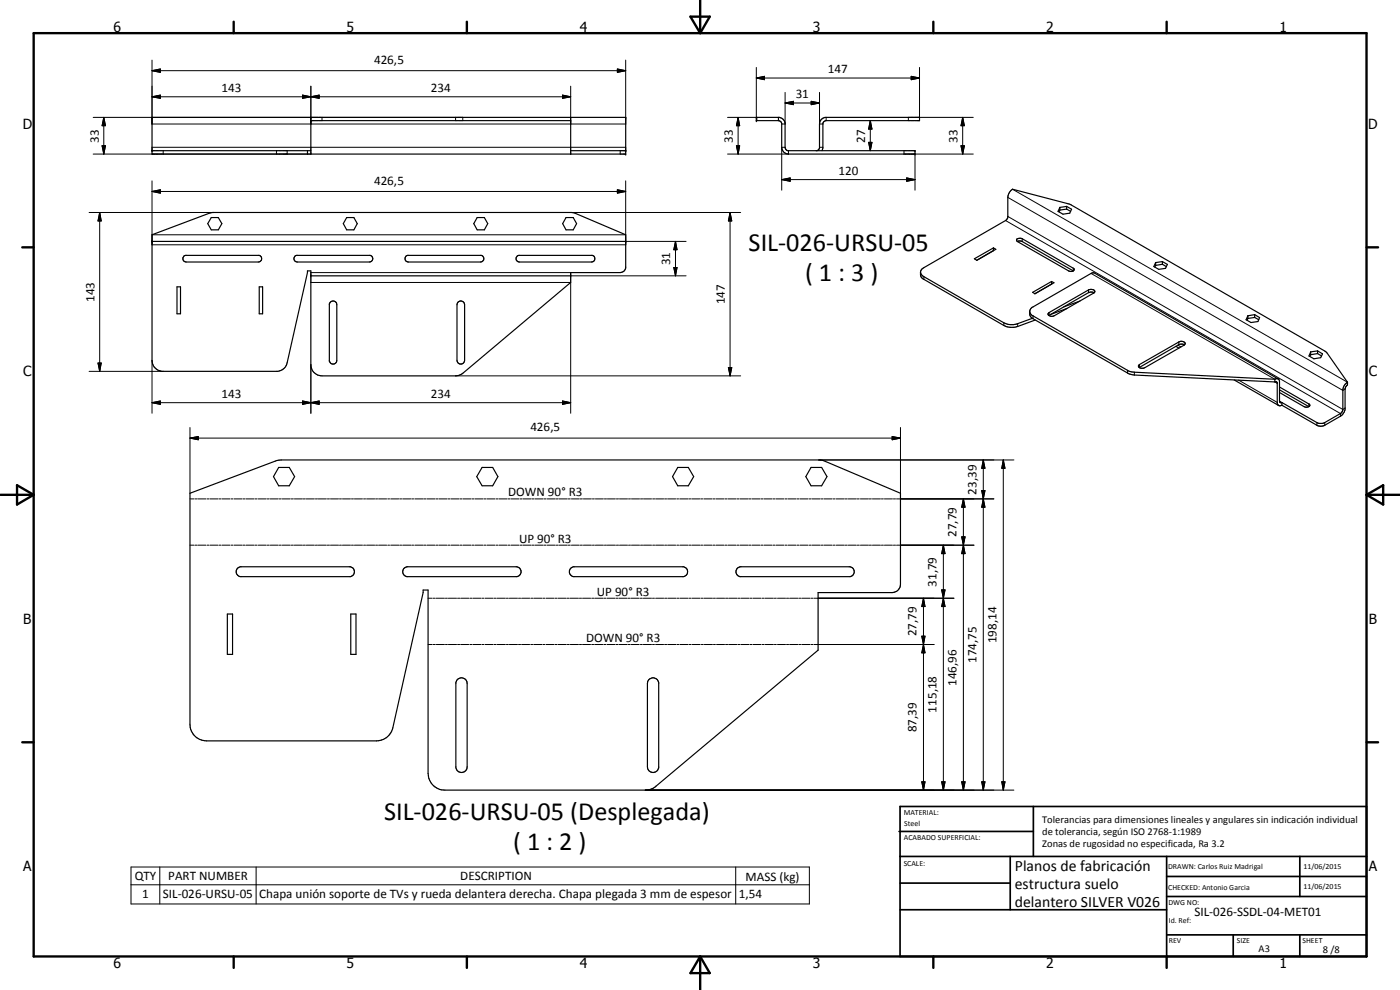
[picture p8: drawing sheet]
<svg xmlns="http://www.w3.org/2000/svg" width="420mm" height="297mm" viewBox="0 0 420 297" stroke-linecap="round" stroke-linejoin="round" font-family="sans-serif">
<g fill="none" stroke="#000" stroke-width=".35">
<path d="M45.6 35.2h142.2v11h-142.2zM93.3 35.2v11M93.3 36.2h78M171.3 35.2v11M227 35.2h7l1.2 .7 .4 1v7.3l.2 .6 .6 .4h38.2v1h-38a2.07 2.07 0 0 1-2-2v-7.2l-.2-.4-.8-.4h-6.6zM233.6 35.2v1M45.6 45.2h47.7M92.3 45.2v1M171.3 45.2h16.5M245.2 45.2l.7-.8v-7.2a2.07 2.07 0 0 1 1.7-2h28.4v1h-28.3l-.7 .8v7.2l-.3 1M45.6 70.4l17.1-6.4 1.2-.2h107.5l1.4 .3 15 6.3v10a1.68 1.68 0 0 1-1.7 1.4h-14.8v3l-32.4 27.2-1 .6-1.2 .2h-40.1a3.4 3.4 0 0 1-3.3-2.9v-28.6h-1l-6.1 27.5a3.3 3.3 0 0 1-2.8 2.6h-34.9a3.4 3.4 0 0 1-2.9-3.3zM45.6 72.4h142.2"/>
<path d="M55.2 76.8l.5-.2h22.1a1.02 1.02 0 0 1 .7 1.1 1.02 1.02 0 0 1-1 .9h-21.6a1.05 1.05 0 0 1-.9-.7 1.05 1.05 0 0 1 .2-1.1zM63.4 65.3h2.1l1.1 1.8-1.1 1.9h-2.1l-1.1-1.9zM88.5 76.8l.5-.2h22.1a1.01 1.01 0 0 1 .8 1.1 1.01 1.01 0 0 1-1 .9h-21.7a1.02 1.02 0 0 1-.9-.6 1.02 1.02 0 0 1 .2-1.2zM104 65.3h2.2l1 1.8-1 1.9h-2.2l-1-1.9zM121.9 76.8l.4-.2h22.1a1.01 1.01 0 0 1 .8 1.1 1.01 1.01 0 0 1-1 .9h-21.7a1.02 1.02 0 0 1-.9-.6 1.02 1.02 0 0 1 .3-1.2zM143.2 65.3h2.2l1 1.8-1 1.9h-2.2l-1-1.9zM155.2 76.8l.4-.2h22.2a1.02 1.02 0 0 1 .7 1.1 1.02 1.02 0 0 1-1 .9h-21.6a1 1 0 0 1-1-.7 1 1 0 0 1 .3-1.1zM169.9 65.3h2.1l1 1.8-1 1.9h-2.1l-1-1.9zM298.1 75.2l-5 2.9M298.1 74.4v.8M298.1 74.4l-5.7 3.2 .7 .5M298.1 74.4l.8 .4-5.8 3.3"/>
<path d="M305.1 71.8l.8-.3 .9 .1 15.3 8.9a.62 .62 0 0 1 .1 .8 .62 .62 0 0 1-.9 .1l-.6-.1-15.4-8.8zM305.3 72.5l.4-.2 1.1 .2 15.3 8.8M318.1 63l-.3 .6M318.1 62.2v.8M320.1 62.7l1.2 .7M320.1 62.7l-2 .3M320.1 61.9l1.5 .9-.6 1.2-2 .3-1.5-.9 .6-1.2M320.1 61.9v.8M320.1 61.9l-2 .3M346.8 79.6l-.2 .5M346.8 78.8v.8M348.9 79.3l1.1 .7"/>
<path d="M348.9 79.3l-2.1 .3M348.9 78.5l1.4 .8-.5 1.2-2 .3-1.5-.8 .5-1.2M348.9 78.5v.8M348.9 78.5l-2.1 .3M53.1 86.1h1.1v8h-1.1zM77.8 86.1h1v8h-1zM93.3 82.8h78M99.1 90.7a1.12 1.12 0 0 1 1.2-.3 1.12 1.12 0 0 1 .8 1v16.7a1.14 1.14 0 0 1-1 1.1 1.14 1.14 0 0 1-1.3-.8v-17.2zM137.4 90.7a1.15 1.15 0 0 1 1.3-.3 1.15 1.15 0 0 1 .7 1v16.7a1.14 1.14 0 0 1-1.1 1.1 1.14 1.14 0 0 1-1.2-1.1v-16.7zM276.3 81.7l.1 1.3 .6 .7 24.3 14a5.6 5.6 0 0 0 4.1 .3l5.3-2M276.3 81.7l.2 .7 .5 .4 24.3 14.1a5.2 5.2 0 0 0 4.1 .2l4.4-1.6M276.3 81.7l.2-.8 .8-.6 24.6-14.2 .6-.9v-6a3.3 3.3 0 0 1 1.4-2.4l17.3 4.5 76.4 44 .7 .7 6.1 8.7"/>
<path d="M309 93.4l.7 1.2 29.3 16.8 1.4 .3 42.2 2.1M309 93.4l.1 1.3 .6 .7 29.3 16.8 1.4 .3 42.2 2.1M309 93.4l.7-1.2 17.7-10.2 1.1-.1 55.1 31.8M314.6 94l12.1-7a1.38 1.38 0 0 1 1.9 .5l-.4 .4-11.7 6.8a1.06 1.06 0 0 1-1.2 .3 1.06 1.06 0 0 1-.7-1zM315.6 85.3l-5 2.8M315.6 85.3h.1M315.6 84.5l-5.7 3.2 .7 .4M315.6 84.5v.8M315.6 84.5l.7 .3-5.7 3.3M320.2 92.5l-4.8 1.8M324.1 90.3l-4.9 1.8M328.2 87.8v.2"/>
<path d="M328.2 87.8l-.9-.2-.6 .2-11.9 6.9M328.2 87.8l.1 .1M374.5 95.5l-.2 .6M374.5 94.7v.8M376.5 95.2l1.3 .7M376.5 95.2l-2 .3M376.5 94.4l1.5 .9-.5 1.2-2.1 .3-1.4-.9 .5-1.2M376.5 94.4v.8M376.5 94.4l-2 .3M341.7 109.6l12.1-7a1.12 1.12 0 0 1 1.8 .7l-12 7-1.4 .1-.5-.3zM352.9 103.9l.9 .5M355.4 103.5l-.5-.2-1.1 .1-11.9 6.9"/>
<path d="M370.4 114l13.3 7.7M382.6 114.6h.5l.2 .3v6.1a.87 .87 0 0 0 1.4 .6M382.6 113.8l.7-.2 .7 .5v6.2l.2 .5h.5M382.6 113.8v.8M384 117l8.8 5M384 116.1l8.8 5.1a.49 .49 0 0 1 .3 .6 .49 .49 0 0 1-.6 .3l-1.1-.1-7.4-4.2M393.3 106.4l-.2 .5M393.3 105.6v.8M395.4 106.1l1.2 .7M395.4 106.1l-2.1 .3M395.4 105.3l1.5 .9-.5 1.1-2.1 .4-1.5-.9 .5-1.2M395.4 105.3v.8"/>
<path d="M395.4 105.3l-2.1 .3M404.4 114.7v.8l-.6 .6-.1 .6v6a3.3 3.3 0 0 1-1.4 2.2l-4.7 2.7a2.49 2.49 0 0 1-2.4 0l-10.5-6M404.4 114.7l-1.1 1.2-.3 .9v6.3l-.3 .5-.4 .5-5.2 2.9-1.7-.1-10.7-6.1M384.7 120.8v.8M57 148l25.6-9.7 1.8-.3 162.3 .1 23.5 9.9v27.3a2.51 2.51 0 0 1-2.5 2.5h-22.2v17.3l-49 41.1-.9 .5-1.9 .4h-60.2a5 5 0 0 1-5-5v-55.1h-1.5v.8l-9.1 40.6a5 5 0 0 1-4.9 3.9h-51a5 5 0 0 1-5-5zM83.6 140.3h3.2l1.6 2.7-1.6 2.8h-3.2l-1.5-2.8zM144.7 140.3h3.2l1.5 2.7-1.5 2.8h-3.2l-1.6-2.8zM203.4 140.3h3.2l1.6 2.7-1.6 2.8h-3.2l-1.6-2.8zM243.4 140.3h3.2l1.6 2.7-1.6 2.8h-3.2l-1.6-2.8zM71.3 170.5l.8-.4h33.1a1.52 1.52 0 0 1 1.2 1.4 1.52 1.52 0 0 1-1.2 1.5h-33.1a1.49 1.49 0 0 1-.8-2.5zM121.1 170.7l1-.6h33a1.5 1.5 0 0 1 1.3 1.4 1.5 1.5 0 0 1-1.3 1.5h-33a1.52 1.52 0 0 1-1-2.3zM171.3 170.5l.8-.4h33.1a1.52 1.52 0 0 1 1.2 1.4 1.52 1.52 0 0 1-1.2 1.5h-33.1a1.49 1.49 0 0 1-.8-2.5z"/>
<path d="M221.3 170.5l.8-.4h33.1a1.51 1.51 0 0 1 1.2 1.4 1.51 1.51 0 0 1-1.2 1.5h-33.1a1.53 1.53 0 0 1-.8-2.5zM68.2 184.2h1.6v12.1h-1.6zM105.3 184.2h1.5v12.1h-1.5zM137.2 203.9a1.72 1.72 0 0 1 1.9-.4 1.72 1.72 0 0 1 1.1 1.6v25a1.71 1.71 0 0 1-1.6 1.7 1.71 1.71 0 0 1-1.8-1.4v-25.6zM194.7 203.9a1.72 1.72 0 0 1 1.8-.5 1.72 1.72 0 0 1 1.2 1.4v25.6a1.71 1.71 0 0 1-1.8 1.4 1.71 1.71 0 0 1-1.6-1.7v-25z"/>
</g>
<g fill="#000">
<circle cx="45.6" cy="35.2" r=".18"/>
<circle cx="93.3" cy="35.2" r=".18"/>
<circle cx="93.3" cy="36.2" r=".18"/>
<circle cx="187.8" cy="35.2" r=".18"/>
<circle cx="227" cy="36.2" r=".18"/>
<circle cx="227" cy="35.2" r=".18"/>
<circle cx="45.6" cy="45.2" r=".18"/>
<circle cx="187.8" cy="45.2" r=".18"/>
<circle cx="187.8" cy="46.2" r=".18"/>
<circle cx="274.6" cy="46.2" r=".18"/>
<circle cx="274.6" cy="45.2" r=".18"/>
<circle cx="45.6" cy="72.4" r=".18"/>
<circle cx="187.8" cy="72.4" r=".18"/>
</g>
<g fill="none" stroke="#000" stroke-width=".3">
<path d="M45.6 18v19.2h142.2v-19.2M28 35.2h110.9v1M31.1 35.2l.6 2.5h-1.1zM31.1 35.2v11M45.6 21.2l2.5-.5v1zM45.6 29l2.5-.5v1zM45.6 21.2h142.2M45.6 29h125.7M90.8 28.5l2.5 .5-2.5 .5zM93.3 29l2.5-.5v1zM93.3 25.9v11.3M96.6 35.2v1"/>
<path d="M136.7 35.2v1M168.8 28.5l2.5 .5-2.5 .5zM171.3 25.9v11.3M185.3 20.7l2.5 .5-2.5 .5zM218.3 35.2h8.8v1M221.5 35.2l.5 2.5h-1zM221.5 35.2v11M227 23.4l2.4-.5v1zM227 23.4h49M227 20.2v15M235.6 30.9l2.5-.5v1zM235.6 27.7v9.5h-1"/>
<path d="M235.6 30.9h10.3M243.4 30.4l2.5 .5-2.5 .5zM245.9 27.7v9.5h1.1M247.9 35.2v1M261.2 36.2l.5 2.5h-1zM261.2 36.2v9M273.5 22.9l2.5 .5-2.5 .5zM276 20.2v15M288.9 35.2l.5 2.5h-1zM288.9 35.2v11M292.1 35.2h-19.5v1M28 46.2h65.3"/>
<path d="M30.6 43.7h1.1l-.6 2.5zM45.6 57.4l2.5-.5v1.1zM45.6 44.2h142.2M45.6 54.3v19.1h142.2v-19.1M45.6 57.4h142.2M49 45.2v1M83 45.2v1M86.2 45.2v1M185.3 56.9l2.5 .5-2.5 .6zM186.1 45.2v1M221 43.7h1l-.5 2.5zM234.6 53.9l2.5-.5v1z"/>
<path d="M234.6 53.9h40M235.6 44.2h-1v12.9M236.6 45.2v1h-18.3M245.9 44.2h1.1M260.7 42.7h1l-.5 2.5zM271.3 45.2v1h20.8M272.1 53.4l2.5 .5-2.5 .5zM274.6 46.2v10.9M288.4 43.7h1l-.5 2.5zM302.5 59.2l100.5 57.9 .7-.4M303.9 56.8l100.5 57.9M26.7 63.8h37.2"/>
<path d="M29.9 63.8l.5 2.5h-1zM29.9 63.8v47.6M45.6 70.4h142.2M171.4 63.8h50.9M187.8 72.4h18.1M202.7 72.4l.5 2.5h-1zM202.7 72.4v10.4M219.1 63.8l.5 2.5h-1zM219.1 63.8v49M301.8 66.2l100.5 57.9v.8M302.5 64.9l100.5 58 .7-.5M306.8 71.6v.9"/>
<path d="M93.3 84.8h78v39.2M93.3 81.8h78M171.3 82.8h34.6M202.2 80.3h1l-.5 2.5zM277.3 83v.8M301.3 96.9v.8M305.4 97.1v.9M310 94.8v.8M314.9 93.8v.8M322.1 80.5v.8M326.7 87v.8M327.4 82l55.2 31.8"/>
<path d="M26.7 111.4h22.3M29.4 108.9h1l-.5 2.5zM45.6 108.1v15.9M93.3 109.4v14.6M136.7 112.8h85.6M218.6 110.3h1l-.5 2.5zM338.4 111.1v.8M340.4 111.7v.8M342 109.4v.8M353.5 103.5l.9 .6M353.8 102.6v.8M371.7 114l11.6 6.7"/>
<path d="M382.6 114.6l.7 .4M45.6 120.8l2.5-.5v1zM45.6 120.8h125.7M57 131.4l2.5-.4v1zM57 131.4h213.2M57 128.3v19.7M90.8 120.3l2.5 .5-2.5 .5zM90.8 120.3v1l5-1v1zM93.3 120.8l2.5-.5v1zM168.8 120.3l2.5 .5-2.5 .5zM245.7 138h58.6M267.7 131l2.5 .4-2.5 .6z"/>
<path d="M270.2 128.3v19.7M295.1 138l.5 2.5h-1zM295.1 138v99.1M301.1 138l.5 2.5h-1zM301.1 138v99.1M384 120.3l.7 .5M392.8 121.2v.8M395.2 126.8v.8M397.6 126.8v.8M57 149.7h1.2M58.5 149.7h.6M59.4 149.7h2.4"/>
<path d="M62.1 149.7h.6M63 149.7h2.4M65.7 149.7h.6M66.6 149.7h2.4M69.4 149.7h.5M70.3 149.7h2.4M73 149.7h.6M73.9 149.7h2.4M76.6 149.7h.6M77.5 149.7h2.4M80.2 149.7h.6M81.1 149.7h2.4"/>
<path d="M83.8 149.7h.6M84.7 149.7h2.4M87.4 149.7h.6M88.3 149.7h2.5M91 149.7h.6M91.9 149.7h2.4M94.6 149.7h.7M95.5 149.7h2.4M98.2 149.7h.7M99.2 149.7h2.4M101.9 149.7h.6M102.8 149.7h2.4"/>
<path d="M105.5 149.7h.6M106.4 149.7h2.4M109.1 149.7h.6M110 149.7h2.4M112.7 149.7h.6M113.6 149.7h2.4M116.4 149.7h.5M117.3 149.7h2.4M120 149.7h.6M120.9 149.7h2.4M123.6 149.7h.6M124.5 149.7h2.4"/>
<path d="M127.2 149.7h.6M128.1 149.7h2.4M130.8 149.7h.6M131.7 149.7h2.4M134.4 149.7h.6M135.3 149.7h2.4M138 149.7h.6M138.9 149.7h2.4M141.6 149.7h.6M142.5 149.7h2.4M145.2 149.7h.7M146.2 149.7h2.3"/>
<path d="M148.9 149.7h.6M149.8 149.7h2.4M152.5 149.7h.6M153.4 149.7h2.4M156.1 149.7h.6M157 149.7h2.4M159.7 149.7h.6M160.6 149.7h2.4M163.3 149.7h.6M164.2 149.7h2.5M167 149.7h.5M167.8 149.7h2.5"/>
<path d="M170.5 149.7h.6M171.5 149.7h2.4M174.1 149.7h.7M175.1 149.7h2.4M177.8 149.7h.6M178.7 149.7h2.4M181.4 149.7h.6M182.3 149.7h2.4M185 149.7h.6M185.9 149.7h2.4M188.6 149.7h.6M189.5 149.7h2.4"/>
<path d="M192.2 149.7h.7M193.1 149.7h2.4M195.9 149.7h.6M196.8 149.7h2.4M199.5 149.7h.6M200.4 149.7h2.4M203.1 149.7h.6M204 149.7h2.4M206.7 149.7h.6M207.6 149.7h2.4M210.3 149.7h.6M211.2 149.7h2.4"/>
<path d="M213.9 149.7h.6M214.8 149.7h2.4M217.5 149.7h.6M218.4 149.7h2.4M221.1 149.7h.7M222.1 149.7h2.4M224.7 149.7h.7M225.7 149.7h2.4M228.4 149.7h.6M229.3 149.7h2.4M232 149.7h.6M232.9 149.7h2.4"/>
<path d="M235.6 149.7h.6M236.5 149.7h2.4M239.2 149.7h.6M240.1 149.7h2.4M242.9 149.7h.5M243.7 149.7h2.5M246.5 149.7h.5M247.3 149.7h2.5M250.1 149.7h.5M251 149.7h2.4M253.7 149.7h.6M254.6 149.7h2.4"/>
<path d="M257.3 149.7h.6M258.2 149.7h2.4M260.9 149.7h.6M261.8 149.7h2.4M264.5 149.7h.6M265.4 149.7h2.4M268.1 149.7h.7M269.1 149.7h29.2M289.1 149.7l.5 2.5h-1zM289.1 149.7v87.4M294.6 147.2h1l-.5 2.5zM295.1 149.7l.5 2.5h-1z"/>
<path d="M57 163.6h1.2M58.5 163.6h.6M59.4 163.6h2.4M62.1 163.6h.6M63 163.6h2.4M65.7 163.6h.6M66.6 163.6h2.4M69.4 163.6h.5M70.3 163.6h2.4M73 163.6h.6M73.9 163.6h2.4M76.6 163.6h.6"/>
<path d="M77.5 163.6h2.4M80.2 163.6h.6M81.1 163.6h2.4M83.8 163.6h.6M84.7 163.6h2.4M87.4 163.6h.6M88.3 163.6h2.5M91 163.6h.6M91.9 163.6h2.4M94.6 163.6h.7M95.5 163.6h2.4M98.2 163.6h.7"/>
<path d="M99.2 163.6h2.4M101.9 163.6h.6M102.8 163.6h2.4M105.5 163.6h.6M106.4 163.6h2.4M109.1 163.6h.6M110 163.6h2.4M112.7 163.6h.6M113.6 163.6h2.4M116.4 163.6h.5M117.3 163.6h2.4M120 163.6h.6"/>
<path d="M120.9 163.6h2.4M123.6 163.6h.6M124.5 163.6h2.4M127.2 163.6h.6M128.1 163.6h2.4M128.5 179.5h1.2M130 179.5h.6M130.8 163.6h.6M130.9 179.5h2.5M131.7 163.6h2.4M133.7 179.5h.6M134.4 163.6h.6"/>
<path d="M134.6 179.5h2.4M135.3 163.6h2.4M137.3 179.5h.7M138 163.6h.6M138.2 179.5h2.5M138.9 163.6h2.4M141 179.5h.6M141.6 163.6h.6M141.9 179.5h2.4M142.5 163.6h2.4M144.6 179.5h.6M145.2 163.6h.7"/>
<path d="M145.6 179.5h2.4M146.2 163.6h2.3M148.3 179.5h.6M148.9 163.6h.6M149.2 179.5h2.5M149.8 163.6h2.4M152 179.5h.6M152.5 163.6h.6M152.9 179.5h2.4M153.4 163.6h2.4M155.6 179.5h.6M156.1 163.6h.6"/>
<path d="M156.5 179.5h2.5M157 163.6h2.4M159.3 179.5h.6M159.7 163.6h.6M160.2 179.5h2.4M160.6 163.6h2.4M162.9 179.5h.6M163.3 163.6h.6M163.9 179.5h2.4M164.2 163.6h2.5M166.6 179.5h.6M167 163.6h.5"/>
<path d="M167.5 179.5h2.5M167.8 163.6h2.5M170.3 179.5h.5M170.5 163.6h.6M171.1 179.5h2.5M171.5 163.6h2.4M173.9 179.5h.6M174.1 163.6h.7M174.8 179.5h2.4M175.1 163.6h2.4M177.6 179.5h.6M177.8 163.6h.6"/>
<path d="M178.5 179.5h2.4M178.7 163.6h2.4M181.2 179.5h.6M181.4 163.6h.6M182.1 179.5h2.5M182.3 163.6h2.4M184.9 179.5h.6M185 163.6h.6M185.8 179.5h2.4M185.9 163.6h2.4M188.5 179.5h.6M188.6 163.6h.6"/>
<path d="M189.4 179.5h2.4M189.5 163.6h2.4M192.2 179.5h.6M192.2 163.6h.7M193.1 179.5h2.4M193.1 163.6h2.4M195.8 179.5h.6M195.9 163.6h.6M196.8 163.6h2.4M196.8 179.5h2.4M199.5 163.6h.6M199.5 179.5h.6"/>
<path d="M200.4 163.6h2.4M200.4 179.5h2.4M203.1 163.6h.6M203.1 179.5h.6M204 163.6h2.4M204 179.5h2.5M206.7 163.6h.6M206.8 179.5h.6M207.6 163.6h2.4M207.7 179.5h2.4M210.3 163.6h.6M210.5 179.5h.6"/>
<path d="M211.2 163.6h2.4M211.4 179.5h2.4M213.9 163.6h.6M214.1 179.5h.6M214.8 163.6h2.4M215 179.5h2.5M217.5 163.6h.6M217.8 179.5h.6M218.4 163.6h2.4M218.7 179.5h2.4M221.1 163.6h.7M221.4 179.5h.6"/>
<path d="M222.1 163.6h2.4M222.3 179.5h2.5M224.7 163.6h.7M225.1 179.5h.6M225.7 163.6h2.4M226 179.5h2.4M228.4 163.6h.6M228.8 179.5h.6M229.3 163.6h2.4M229.6 179.5h2.5M232 163.6h.6M232.4 179.5h.6"/>
<path d="M232.9 163.6h2.4M233.3 179.5h2.4M235.6 163.6h.6M236 179.5h.7M236.5 163.6h2.4M237 179.5h2.4M239.2 163.6h.6M239.7 179.5h.6M240.1 163.6h2.4M240.6 179.5h2.5M242.9 163.6h.5M243.4 179.5h.6"/>
<path d="M243.7 163.6h2.5M244.3 179.5h42M246.5 163.6h.5M247.3 163.6h2.5M250.1 163.6h.5M251 163.6h2.4M253.7 163.6h.6M254.6 163.6h2.4M257.3 163.6h.6M258.2 163.6h2.4M260.9 163.6h.6M261.8 163.6h2.4"/>
<path d="M264.5 163.6h.6M265.4 163.6h2.4M268.1 163.6h.7M269.1 163.6h23.2M277.1 179.5l.5 2.5h-1zM277.1 179.5v57.6M282.6 177h1l-.5 2.5zM282.6 177l1 5h-1l1-5zM283.1 179.5l.5 2.5h-1zM283.1 163.6l.5 2.5h-1zM283.1 163.6v73.5M288.6 161.1h1l-.5 2.5z"/>
<path d="M288.6 161.1l1 5h-1l1-5zM289.1 163.6l.5 2.5h-1zM128.5 193.4h1.2M130 193.4h.6M130.9 193.4h2.5M133.7 193.4h.6M134.6 193.4h2.4M137.3 193.4h.7M138.2 193.4h2.5M141 193.4h.6M141.9 193.4h2.4M144.6 193.4h.6"/>
<path d="M145.6 193.4h2.4M148.3 193.4h.6M149.2 193.4h2.5M152 193.4h.6M152.9 193.4h2.4M155.6 193.4h.6M156.5 193.4h2.5M159.3 193.4h.6M160.2 193.4h2.4M162.9 193.4h.6M163.9 193.4h2.4M166.6 193.4h.6"/>
<path d="M167.5 193.4h2.5M170.3 193.4h.5M171.1 193.4h2.5M173.9 193.4h.6M174.8 193.4h2.4M177.6 193.4h.6M178.5 193.4h2.4M181.2 193.4h.6M182.1 193.4h2.5M184.9 193.4h.6M185.8 193.4h2.4M188.5 193.4h.6"/>
<path d="M189.4 193.4h2.4M192.2 193.4h.6M193.1 193.4h2.4M195.8 193.4h.6M196.8 193.4h2.4M199.5 193.4h.6M200.4 193.4h2.4M203.1 193.4h.6M204 193.4h2.5M206.8 193.4h.6M207.7 193.4h2.4M210.5 193.4h.6"/>
<path d="M211.4 193.4h2.4M214.1 193.4h.6M215 193.4h2.5M217.8 193.4h.6M218.7 193.4h2.4M221.4 193.4h.6M222.3 193.4h2.5M225.1 193.4h.6M226 193.4h2.4M228.8 193.4h.6M229.6 193.4h2.5M232.4 193.4h.6"/>
<path d="M233.3 193.4h2.4M236 193.4h.7M237 193.4h2.4M239.7 193.4h.6M240.6 193.4h2.5M243.4 193.4h.6M244.3 193.4h36M276.6 190.9h1l-.5 2.5zM277.1 193.4l.5 2.5h-1zM193.7 237.1h110.6M276.6 234.6h1l-.5 2.5zM282.6 234.6h1l-.5 2.5z"/>
<path d="M288.6 234.6h1l-.5 2.5zM294.6 234.6h1l-.5 2.5zM300.6 234.6h1l-.5 2.5zM39.3 260.1h203.6v11.1h-203.6zM39.3 265.5h203.6M48 260.1v11.1M76.9 260.1v11.1M220.8 260.1v11.1"/>
</g>
<g fill="none" stroke="#000" stroke-width=".71">
<path d="M10.1 9.9h400v277.1h-400zM70.1 6.5v3.4M140.1 6.5v3.4M207.2 5h5.8l-2.9 4.9zM210.1 0v9.9M280.1 6.5v3.4M350.1 6.5v3.4M6.7 74.2h3.4M410.1 74.2h3.5M.1 148.5h10M5.1 145.6l5 2.9-5 2.9zM410.1 148.5h10"/>
<path d="M410.1 148.5l5-2.9v5.8zM6.7 222.7h3.4M410.1 222.7h3.5M70.1 287v3.4M140.1 287v3.4M210.1 287v10M210.1 287l2.9 5h-5.8zM280.1 287v3.4M350.1 287v3.4"/>
</g>
<g fill="none" stroke="#000" stroke-width=".51">
<path d="M269.8 249.5h40.3M270.1 242h140v45h-140zM270.1 257h140M303.2 257v16M310.1 242v15M350.1 257v30M390.1 257v12M270.1 265h33.1M270.1 273h80M350.1 269h60M350.1 263h60M350.1 280.5h60"/>
<path d="M370.1 280.5v6.5M390.1 280.5v6.5"/>
</g>
<g fill="#000">
<path d="M31.1 35.2l.6 2.5h-1.1zM45.6 21.2l2.5-.5v1zM45.6 29l2.5-.5v1zM90.8 28.5l2.5 .5-2.5 .5zM93.3 29l2.5-.5v1zM168.8 28.5l2.5 .5-2.5 .5zM185.3 20.7l2.5 .5-2.5 .5zM221.5 35.2l.5 2.5h-1zM227 23.4l2.4-.5v1zM235.6 30.9l2.5-.5v1zM243.4 30.4l2.5 .5-2.5 .5zM261.2 36.2l.5 2.5h-1z"/>
<path d="M273.5 22.9l2.5 .5-2.5 .5zM288.9 35.2l.5 2.5h-1zM30.6 43.7h1.1l-.6 2.5zM45.6 57.4l2.5-.5v1.1zM185.3 56.9l2.5 .5-2.5 .6zM221 43.7h1l-.5 2.5zM234.6 53.9l2.5-.5v1zM260.7 42.7h1l-.5 2.5zM272.1 53.4l2.5 .5-2.5 .5zM288.4 43.7h1l-.5 2.5zM29.9 63.8l.5 2.5h-1zM202.7 72.4l.5 2.5h-1z"/>
<path d="M219.1 63.8l.5 2.5h-1zM202.2 80.3h1l-.5 2.5zM29.4 108.9h1l-.5 2.5zM218.6 110.3h1l-.5 2.5zM45.6 120.8l2.5-.5v1zM57 131.4l2.5-.4v1zM90.8 120.3l2.5 .5-2.5 .5zM93.3 120.8l2.5-.5v1zM168.8 120.3l2.5 .5-2.5 .5zM267.7 131l2.5 .4-2.5 .6zM289.1 149.7l.5 2.5h-1zM294.6 147.2h1l-.5 2.5z"/>
<path d="M295.1 149.7l.5 2.5h-1zM295.1 138l.5 2.5h-1zM301.1 138l.5 2.5h-1zM282.6 177h1l-.5 2.5zM283.1 163.6l.5 2.5h-1zM288.6 161.1h1l-.5 2.5zM289.1 163.6l.5 2.5h-1zM276.6 190.9h1l-.5 2.5zM277.1 193.4l.5 2.5h-1zM277.1 179.5l.5 2.5h-1zM283.1 179.5l.5 2.5h-1zM276.6 234.6h1l-.5 2.5z"/>
<path d="M282.6 234.6h1l-.5 2.5zM288.6 234.6h1l-.5 2.5zM294.6 234.6h1l-.5 2.5zM300.6 234.6h1l-.5 2.5z"/>
</g>
<g font-size="7.9">
<text x="224.7" y="75.2">SIL-026-URSU-05</text>
<text x="241.6" y="84.2">( 1 : 3 )</text>
<text x="115.3" y="245.9">SIL-026-URSU-05 (Desplegada)</text>
<text x="154" y="254.9">( 1 : 2 )</text>
</g>
<g font-size="4.7">
<text x="304.6" y="261.2">Planos de fabricación</text>
<text x="304.6" y="266.6">estructura suelo</text>
<text x="304.6" y="272">delantero SILVER V026</text>
</g>
<g font-size="4.2">
<text x="34" y="9.6">6</text>
<text x="104" y="9.6">5</text>
<text x="174" y="9.6">4</text>
<text x="244" y="9.6">3</text>
<text x="314" y="9.6">2</text>
<text x="384" y="9.6">1</text>
<text x="6.8" y="38.7">D</text>
<text x="410.6" y="38.7">D</text>
<text x="7" y="112.9">C</text>
<text x="410.8" y="112.9">C</text>
<text x="7" y="187.1">B</text>
<text x="410.8" y="187.1">B</text>
<text x="7" y="261.4">A</text>
<text x="410.8" y="261.4">A</text>
<text x="34" y="290.4">6</text>
<text x="104" y="290.4">5</text>
<text x="174" y="290.4">4</text>
<text x="244" y="290.4">3</text>
<text x="314" y="290.4">2</text>
<text x="384" y="290.4">1</text>
</g>
<g font-size="3.9">
<text x="112.3" y="19.1">426,5</text>
<text x="248.5" y="21.9">147</text>
<text x="66.5" y="27.5">143</text>
<text x="129.3" y="27.5">234</text>
<text x="238.8" y="29.4">31</text>
<text x="29.6" y="42.8" transform="rotate(-90 29.6 42.8)">33</text>
<text x="220" y="42.8" transform="rotate(-90 220 42.8)">33</text>
<text x="259.7" y="42.8" transform="rotate(-90 259.7 42.8)">27</text>
<text x="287.3" y="42.8" transform="rotate(-90 287.3 42.8)">33</text>
<text x="251.7" y="52.4">120</text>
<text x="112.3" y="55.4">426,5</text>
<text x="201.2" y="79.6" transform="rotate(-90 201.2 79.6)">31</text>
<text x="28.4" y="90.6" transform="rotate(-90 28.4 90.6)">143</text>
<text x="217.6" y="91.3" transform="rotate(-90 217.6 91.3)">147</text>
<text x="66.5" y="119.3">143</text>
<text x="129.3" y="119.3">234</text>
<text x="159.2" y="129.4">426,5</text>
<text x="152.5" y="148.9">DOWN 90° R3</text>
<text x="293.1" y="148.4" transform="rotate(-90 293.1 148.4)">23,39</text>
<text x="287.1" y="161.2" transform="rotate(-90 287.1 161.2)">27,79</text>
<text x="155.8" y="162.8">UP 90° R3</text>
<text x="179.1" y="178.7">UP 90° R3</text>
<text x="281" y="176" transform="rotate(-90 281 176)">31,79</text>
<text x="275" y="190.9" transform="rotate(-90 275 190.9)">27,79</text>
<text x="175.9" y="192.6">DOWN 90° R3</text>
<text x="299" y="193" transform="rotate(-90 299 193)">198,14</text>
<text x="293.1" y="198.9" transform="rotate(-90 293.1 198.9)">174,75</text>
<text x="287.1" y="205.8" transform="rotate(-90 287.1 205.8)">146,96</text>
<text x="281" y="213.8" transform="rotate(-90 281 213.8)">115,18</text>
<text x="275" y="219.7" transform="rotate(-90 275 219.7)">87,39</text>
<text x="40.4" y="264.1">QTY</text>
<text x="42.7" y="269.4">1</text>
<text x="48.9" y="269.4">SIL-026-URSU-05</text>
<text x="50.5" y="264.1">PART NUMBER</text>
<text x="77.8" y="269.5">Chapa unión soporte de TVs y rueda delantera derecha. Chapa plegada 3 mm de espesor</text>
<text x="138.1" y="264.1">DESCRIPTION</text>
<text x="221.7" y="269.4">1,54</text>
<text x="223.8" y="264.2">MASS (kg)</text>
<text x="358.5" y="275">SIL-026-SSDL-04-MET01</text>
</g>
<g font-size="3.1">
<text x="312.7" y="246.8">Tolerancias para dimensiones lineales y angulares sin indicación individual</text>
<text x="312.7" y="250.4">de tolerancia, según ISO 2768-1:1989</text>
<text x="312.7" y="254">Zonas de rugosidad no especificada, Ra 3.2</text>
<text x="377.7" y="285.6">A3</text>
<text x="397" y="285.9">8 /8</text>
</g>
<g font-size="2.4">
<text x="271.2" y="244.4">MATERIAL:</text>
<text x="271.3" y="252">ACABADO SUPERFICIAL:</text>
<text x="271.4" y="247.9">Steel</text>
<text x="271.2" y="259.7">SCALE:</text>
<text x="350.6" y="260.8">DRAWN: Carlos Ruiz Madrigal</text>
<text x="391.2" y="260.6">11/06/2015</text>
<text x="350.6" y="267">CHECKED: Antonio Garcia</text>
<text x="391.2" y="266.7">11/06/2015</text>
<text x="350.6" y="271.4">DWG NO:</text>
<text x="350.8" y="276.9">Id. Ref:</text>
<text x="350.8" y="282.8">REV</text>
<text x="371.2" y="282.9">SIZE</text>
<text x="390.9" y="282.9">SHEET</text>
</g>
</svg>
